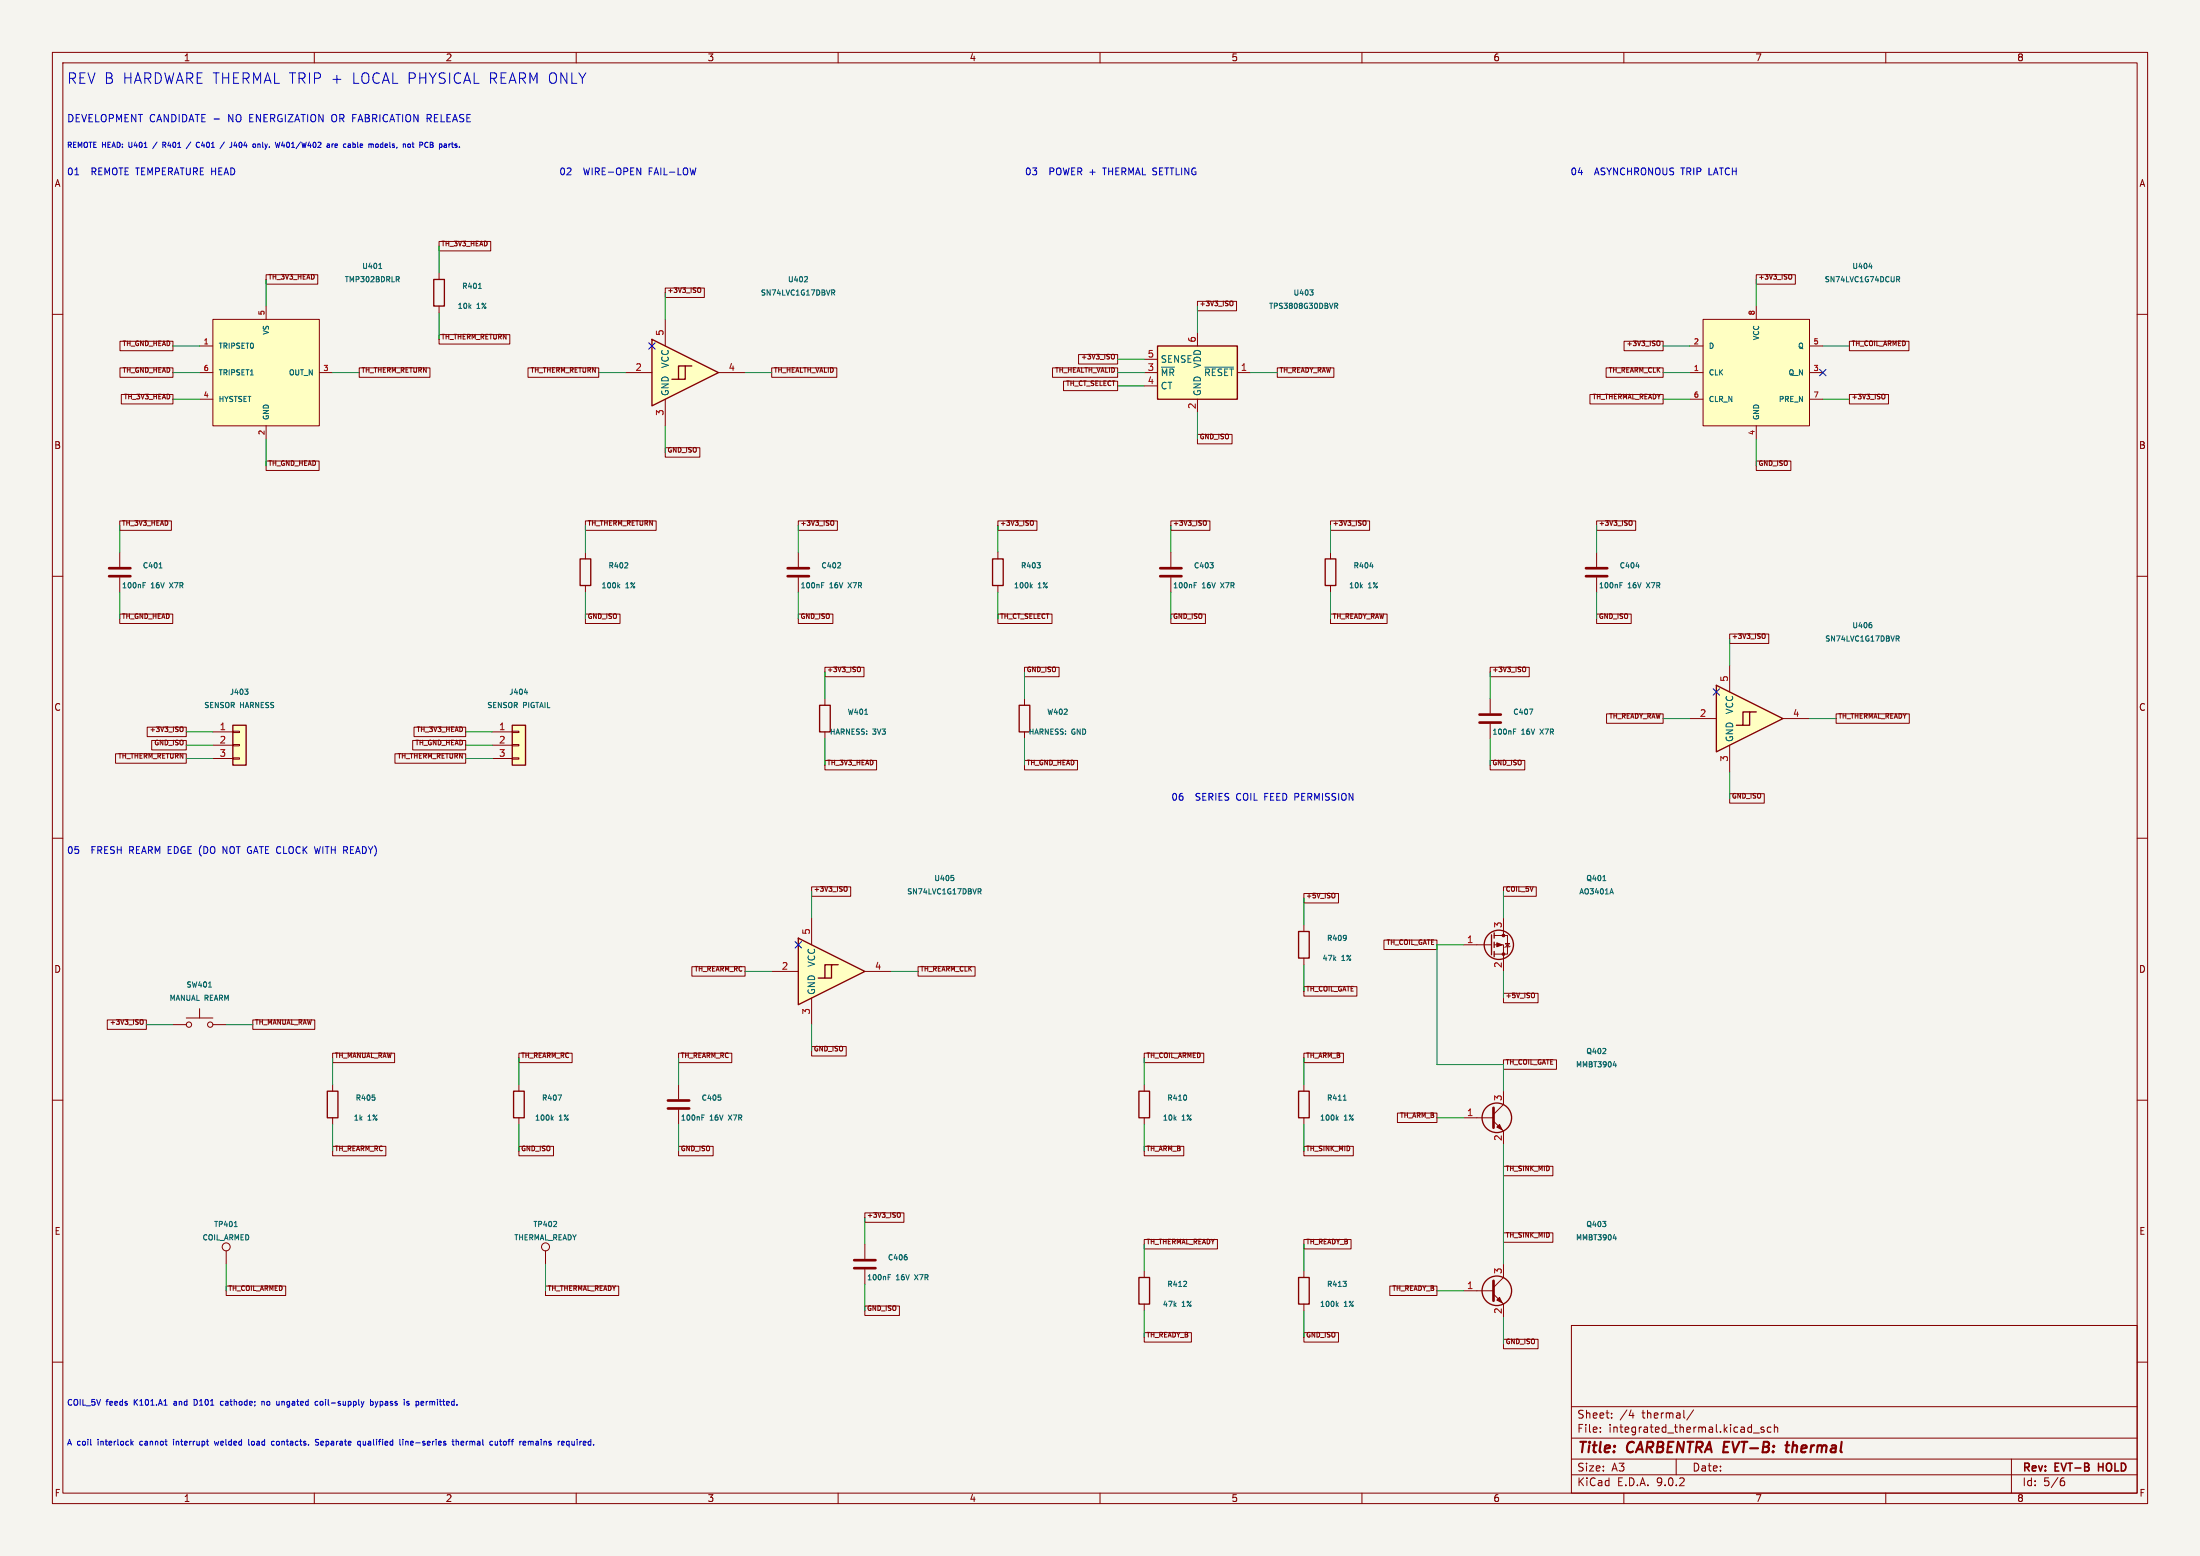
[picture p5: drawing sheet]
<svg xmlns="http://www.w3.org/2000/svg" width="420mm" height="297mm" viewBox="0 0 420 297" stroke-linecap="round" stroke-linejoin="round" font-family="sans-serif">
<path d="M0 0h420v297h-420z" fill="#f5f4ef" stroke="#f5f4ef" stroke-width=".19"/>
<g fill="none" stroke="#840000" stroke-width=".19">
<path d="M10 10h400v277h-400zM12 12h396v273h-396zM60 10v2M110 10v2M160 10v2M210 10v2M260 10v2M310 10v2M360 10v2M10 60h2M408 60h2M10 110h2"/>
<path d="M223.5 105.4v2.8M223.5 110.2v2.8M408 110h2M10 160h2M408 160h2M10 210h2M408 210h2M300 253h108v32h-108zM10 260h2M300 278.5h108M300 274.5h108M300 268.5h108"/>
<path d="M305.5 273.2v.2M305.5 272.5v.1M307.7 270.5v.2M307.7 269.8v.1M311 270.2h.9M311.7 269.7v1M320 278.5v3M323.3 269.1l-1.3 1.9M334.7 273.5h1.2M336.7 272.5l-.3-.1-.2 .2v.2l.5 .2v.3h-.5M338.1 272.5l-.4-.1-.3 .3 .1 .6h.6M338.7 272.5l.2-.1 .4 .1 .1 .9"/>
<path d="M338.7 271.9v1.5M384 278.5v6.5M408 260h2M60 285v2M110 285v2M160 285v2M210 285v2M260 285v2M300 281.5h108M310 285v2M360 285v2M393.6 282.7h.4l.2 .2-.1 .5-.5 .2"/>
<path d="M394 282.1l-.4 .1"/>
</g>
<path d="M400.6 279.3v1.5M400.6 280h.9" fill="none" stroke="#840000" stroke-width=".3"/>
<path d="M340.8 275.9h.8M341.2 275.2l-.2 1.7 .1 .2 .3 .1" fill="none" stroke="#840000" stroke-width=".4"/>
<path d="M221.5 108.5h4.1M221.5 110h4.1" fill="none" stroke="#840000" stroke-width=".51"/>
<path d="M228 111.7h.3M228 111.2h.4M231 107.4h.6l-.3 .4M231.6 107.9v.4" fill="none" stroke="#006464" stroke-width=".19"/>
<g fill="#ffffc2">
<path d="M124.5 64.8l12.7 6.3-12.7 6.4z"/>
<path d="M129.5 69.9v2.5h-1.2l2.5-2.5z"/>
<path d="M130.8 69.9h1.3l-2.6 2.5h1.3z"/>
</g>
<g fill="none" stroke="#840000" stroke-width=".25">
<path d="M124.5 64.8l12.7 6.3-12.7 6.4zM130.8 69.9h-1.3v2.5h-1.2M132.1 69.9h-1.3v2.5h-1.3M110.7 106.7h2.1v5.1h-2.1zM189.5 106.7h2v5.1h-2zM253 106.7h2v5.1h-2zM247.9 177.8h2v5.1h-2zM284.7 178.4v3.8M285.2 178.1v1M285.2 179.8v1M285.2 181.6v1"/>
<circle cx="286.1" cy="180.3" r="2.79"/>
<circle cx="285.7" cy="213.4" r="2.82"/>
<circle cx="285.7" cy="246.4" r="2.82"/>
</g>
<g fill="none" stroke="#840000" stroke-width=".19">
<path d="M119.4 71.1h5.1M127 61v5M127 76.2v5.1M137.2 71.1h5M111.8 105.4v1.3M111.8 111.8v1.2M152.4 105.4v2.8M152.4 110.2v2.8M190.5 105.4v1.3M190.5 111.8v1.2M254 105.4v1.3M254 111.8v1.2"/>
<path d="M284.5 133.4v2.7M284.5 138.2v2.8M248.9 176.5v1.3M285.2 178.6h2.6v3.5h-2.6M287 175.3v3.3M248.9 182.9v1.3M279.4 180.3h5.3M285.2 180.3h1.8v5.1M287.4 180.1h.8l-.4 .6zM288.3 180.6l-1 .2M279.4 213.4h5.7M285.1 214l1.9 1.9v2.5"/>
<path d="M287 208.3v2.5l-1.9 1.9M165.1 237.5v2.8M165.1 242.3v2.8M279.4 246.4h5.7M285.1 247l1.9 1.9v2.6M287 241.3v2.5l-1.9 1.9"/>
</g>
<g fill="none" stroke="#006464" stroke-width=".19">
<path d="M154.1 52.8v.4l-.6 .6h.7M158.8 55.3h.4l.2 .2-.1 .3-.5 .1M159 55.9l.4 .4M118 111.8l.3 .4M118.3 111.5l-.4 .4M119.2 108.4h.6M119.8 107.5v.3M156.8 111.7h.4M156.8 111.2h.5M159.9 108.4h.6M160.4 107.5v.3M196.8 111.8l.3 .4"/>
<path d="M197.1 111.5l-.4 .4M198 107.4h.6l-.3 .4M198.5 107.9v.4M261.5 108.1h.6M288.9 139.6h.4M288.9 139.2h.5M291.9 135.3h.7l-.4 1M257 178.6v.7M257 179h.1M306 168.1h.6M307.4 170.3h.5M307.7 169.6l.3 1"/>
<path d="M305.9 201.1h.7M306.5 200.2v.3M308 203.3h.6M308.4 203v.7M173.1 240v.4M308 236.3h.6M308.4 236v.7M169.5 243.8h.4M169.5 243.3h.5"/>
</g>
<path d="M150.4 108.5h4M150.4 110h4M282.4 136.4h4.1M282.4 137.9h4.1M285.1 211.5v3.8M163.1 240.5h4M163.1 242.1h4M285.1 244.5v3.8" fill="none" stroke="#840000" stroke-width=".51"/>
<g fill="#840000" stroke="#840000" stroke-width=".19">
<path d="M285.7 248.2l.6-.6 .5 1.1z"/>
<path d="M285.7 215.1l.6-.5 .5 1z"/>
<path d="M285.7 180l1.1 .3-1.1 .4z"/>
<circle cx="287" cy="178.6" r=".25"/>
<circle cx="287" cy="182.1" r=".25"/>
</g>
<path d="M221 66h15.2v10.2h-15.2z" fill="#ffffc2"/>
<path d="M221 66h15.2v10.2h-15.2z" fill="none" stroke="#840000" stroke-width=".25"/>
<path d="M218.4 68.6h2.6M218.4 71.1h2.6M218.4 73.7h2.6M228.6 63.5v2.5M228.6 76.2v2.5M236.2 71.1h2.6" fill="none" stroke="#840000" stroke-width=".19"/>
<path d="M250.1 55.3h.6l-.4 .4M250.6 55.8v.5M254.8 57.9h.4l.2 .2-.1 .3h-.5M255 58.4l.4 .5M230 70.1h5.5" fill="none" stroke="#006464" stroke-width=".19"/>
<path d="M97.8 138.4h2.5v7.7h-2.5z" fill="#ffffc2"/>
<path d="M97.8 138.4h2.5v7.7h-2.5z" fill="none" stroke="#840000" stroke-width=".25"/>
<path d="M94 139.7h3.8M97.8 139.6h1.3v.2h-1.3zM94 142.2h3.8M94 144.8h3.8M97.8 142.1h1.3v.3h-1.3zM97.8 144.7h1.3v.2h-1.3z" fill="none" stroke="#840000" stroke-width=".19"/>
<path d="M100.1 132.2h.6M100.6 131.9v.6" fill="none" stroke="#006464" stroke-width=".19"/>
<g fill="#ffffc2">
<path d="M152.4 179.1l12.7 6.3-12.7 6.4z"/>
<path d="M157.5 184.2h1.2l-2.5 2.5h1.3z"/>
<path d="M158.7 184.2h1.3l-2.5 2.5h1.2z"/>
</g>
<path d="M156.5 134.6h2v5.1h-2zM194.6 134.6h2v5.1h-2zM152.4 179.1l12.7 6.3-12.7 6.4zM158.7 184.2h-1.2v2.5h-1.3M160 184.2h-1.3v2.5h-1.2" fill="none" stroke="#840000" stroke-width=".25"/>
<g fill="none" stroke="#840000" stroke-width=".19">
<path d="M157.5 133.4v1.2M157.5 139.7v1.3M195.6 133.4v1.2M195.6 139.7v1.3M154.9 175.3v5M33 195.6h2.6M35.6 194.3h5M38.1 192.5v1.8M40.6 195.6h2.6M147.3 185.4h5.1M154.9 190.5v5.1M165.1 185.4h5.1"/>
<path d="M43.2 238.8v2.5"/>
<circle cx="36.1" cy="195.6" r=".51"/>
<circle cx="40.1" cy="195.6" r=".51"/>
<circle cx="43.2" cy="238" r=".76"/>
</g>
<path d="M165.1 136.3h.5M181.6 167.1h.5M182 167.5v.5M186.7 169.6h.4l.2 .2-.1 .3-.5 .1M187 170.2l.3 .4M39.8 188.4h.6M44.7 234.1h.6" fill="none" stroke="#006464" stroke-width=".19"/>
<path d="M325.1 61h20.3v20.3h-20.3z" fill="#ffffc2"/>
<g fill="none" stroke="#840000" stroke-width=".19">
<path d="M335.3 58.4v2.6M322.6 66h2.5M322.6 71.1h2.5M322.6 76.2h2.5M325.1 61h20.3v20.3h-20.3zM345.4 66h2.6M345.4 71.1h2.6M345.4 76.2h2.6M335.3 81.3v2.5M304.8 105.4v2.8M304.8 110.2v2.8M99.1 207v1.3"/>
<path d="M99.1 213.4v1.2M129.5 207v2.8M129.5 211.8v2.8M104.1 238.8v2.5"/>
<circle cx="104.1" cy="238" r=".76"/>
</g>
<g fill="none" stroke="#006464" stroke-width=".19">
<path d="M356.8 50.9h.6M362.1 52.8h.4l.1 .2v.3h-.5M362.3 53.3l.3 .5M309.2 111.7h.4M309.2 111.2h.5M312.3 108.1h.6M105.3 213.4l.3 .4M105.6 213.1l-.4 .4M106.5 209h.7l-.4 1M134 213.3h.3M134 212.8h.5M137.6 209.5v.4"/>
<path d="M105.6 234.1h.7M106.2 233.2v.4"/>
</g>
<path d="M98 208.3h2.1v5.1h-2.1z" fill="none" stroke="#840000" stroke-width=".25"/>
<path d="M302.8 108.5h4M302.8 110h4M127.5 210.1h4.1M127.5 211.6h4.1" fill="none" stroke="#840000" stroke-width=".51"/>
<g fill="#ffffc2">
<path d="M327.7 130.8l12.7 6.4-12.7 6.3z"/>
<path d="M332.7 135.9h1.3l-2.5 2.5h1.2z"/>
<path d="M334 135.9v2.5h-1.3l2.6-2.5z"/>
</g>
<path d="M327.7 130.8l12.7 6.4-12.7 6.3zM334 135.9h-1.3v2.5h-1.2M335.3 135.9h-1.3v2.5h-1.3M62.5 208.3h2v5.1h-2zM217.4 243.8h2.1v5.1h-2.1z" fill="none" stroke="#840000" stroke-width=".25"/>
<path d="M22.9 105.4v2.8M22.9 110.2v2.8M322.6 137.2h5.1M330.2 127v5.1M340.4 137.2h5M330.2 142.2v5.1M63.5 207v1.3M63.5 213.4v1.2M218.4 242.6v1.2M218.4 248.9v1.3" fill="none" stroke="#840000" stroke-width=".19"/>
<path d="M27.3 111.7h.3M27.3 111.2h.5M30.4 108.4h.5M357.3 119.3v.5M362 121.4h.4l.2 .2-.1 .3h-.5M362.2 121.9l.4 .5M71.5 209.5v.4M225.9 245.6h.6M226.5 244.7v.3" fill="none" stroke="#006464" stroke-width=".19"/>
<path d="M20.8 108.5h4.1M20.8 110h4.1" fill="none" stroke="#840000" stroke-width=".51"/>
<path d="M40.6 61h20.4v20.3h-20.4z" fill="#ffffc2"/>
<g fill="none" stroke="#840000" stroke-width=".19">
<path d="M50.8 58.4v2.6M83.8 52.1v1.2M83.8 58.4v1.3M38.1 66h2.5M38.1 71.1h2.5M38.1 76.2h2.5M40.6 61h20.4v20.3h-20.4zM61 71.1h2.5M50.8 81.3v2.5M248.9 207v1.3M248.9 213.4v1.2M248.9 242.6v1.2"/>
<path d="M248.9 248.9v1.3"/>
</g>
<path d="M72.3 51.3h.6M72.5 50.4l.1-.1v1M75.9 53.3l.3 .5M76.1 52.8v.5M91.3 55.1h.6M255.2 213.4l.3 .4M255.5 213.1l-.4 .4M256.4 210h.6M255.2 249l.3 .4M255.5 248.7l-.4 .4M256.4 244.6h.6l-.3 .3M257 245v.5" fill="none" stroke="#006464" stroke-width=".19"/>
<path d="M82.8 53.3h2v5.1h-2zM247.9 208.3h2v5.1h-2zM247.9 243.8h2v5.1h-2z" fill="none" stroke="#840000" stroke-width=".25"/>
<path d="M44.4 138.4h2.6v7.7h-2.6z" fill="#ffffc2"/>
<path d="M44.4 138.4h2.6v7.7h-2.6zM217.4 208.3h2.1v5.1h-2.1z" fill="none" stroke="#840000" stroke-width=".25"/>
<g fill="none" stroke="#840000" stroke-width=".19">
<path d="M50.8 52.4h9.9v1.8h-9.9zM83.8 46.1h9.9v1.8h-9.9zM127 55h7.5v1.8h-7.5zM133.4 54.9l.3 .1 .1 .2-.1 .5-.3 .1M228.6 57.5h7.5v1.8h-7.5zM235 57.5h.3l.1 .3-.1 .4-.3 .2M335.3 52.4h7.4v1.8h-7.4zM341.7 52.4h.2l.2 .3-.1 .5-.3 .1M22.9 65.1h10.1v1.8h-10.1zM22.9 70.2h10.1v1.8h-10.1zM23.2 75.3h9.8v1.8h-9.8zM68.6 70.2h13.5v1.8h-13.5z"/>
<path d="M83.8 63.9h13.5v1.8h-13.5zM100.8 70.2h13.5v1.8h-13.5zM147.3 70.2h12.5v1.8h-12.5zM200.9 70.2h12.5v1.8h-12.5zM203 72.8h10.4v1.8h-10.4zM205.9 67.7h7.5v1.8h-7.5zM212.4 67.6l.2 .1 .2 .2-.1 .5-.3 .1M243.8 70.2h10.8v1.8h-10.8zM303.5 75.3h14v1.8h-14zM306.6 70.2h10.9v1.8h-10.9zM310 65.1h7.5v1.8h-7.5zM316.5 65.1h.3l.1 .3-.1 .5-.3 .1"/>
<path d="M353.1 75.3h7.4v1.8h-7.4zM353.1 65.1h11.3v1.8h-11.3zM359.5 75.2l.2 .1 .1 .2v.5l-.3 .1M22.9 99.4h9.8v1.8h-9.8zM50.8 88h10.1v1.8h-10.1zM111.8 99.4h13.5v1.8h-13.5zM127 85.5h6.6v1.8h-6.6zM152.4 99.4h7.5v1.8h-7.5zM158.8 99.4h.3l.1 .3-.1 .4-.3 .2M190.5 99.4h7.5v1.8h-7.5zM196.9 99.4h.3l.1 .3-.1 .4-.3 .2M223.5 99.4h7.5v1.8h-7.5z"/>
<path d="M228.6 82.9h6.6v1.8h-6.6zM229.9 99.4h.3l.1 .3v.4l-.4 .2M254 99.4h7.5v1.8h-7.5zM260.4 99.4h.3l.1 .3-.1 .4-.3 .2M304.8 99.4h7.5v1.8h-7.5zM311.2 99.4h.3l.1 .3-.1 .4-.3 .2M335.3 88h6.6v1.8h-6.6zM22.9 117.2h10.1v1.8h-10.1zM111.8 117.2h6.6v1.8h-6.6zM152.4 117.2h6.6v1.8h-6.6zM190.5 117.2h10.3v1.8h-10.3zM223.5 117.2h6.6v1.8h-6.6z"/>
<path d="M254 117.2h10.8v1.8h-10.8zM304.8 117.2h6.6v1.8h-6.6zM28.1 138.8h7.5v1.8h-7.5zM34.6 138.7l.2 .1 .2 .2-.1 .5-.3 .1M40.6 139.7h3.8M44.4 139.6h1.3v.2h-1.3zM79 138.8h9.9v1.8h-9.9zM157.5 127.4h7.4v1.8h-7.4zM163.9 127.3l.2 .1 .2 .2-.1 .5-.3 .1M195.6 127.4h6.6v1.8h-6.6zM284.5 127.4h7.4v1.8h-7.4zM290.9 127.3l.2 .1 .2 .2-.1 .5-.3 .1"/>
<path d="M306.7 136.3h10.8v1.8h-10.8zM330.2 121h7.5v1.8h-7.5zM336.6 121h.3l.1 .3-.1 .4-.3 .2M350.5 136.3h14v1.8h-14zM22.1 143.9h13.5v1.8h-13.5zM29 141.3h6.6v1.8h-6.6zM40.6 142.2h3.8M40.6 144.8h3.8M44.4 142.1h1.3v.3h-1.3zM44.4 144.7h1.3v.2h-1.3zM75.4 143.9h13.5v1.8h-13.5zM78.8 141.3h10.1v1.8h-10.1z"/>
<path d="M157.5 145.1h9.8v1.9h-9.8zM195.6 145.1h10.1v1.9h-10.1zM284.5 145.1h6.6v1.9h-6.6zM330.2 151.5h6.6v1.8h-6.6zM154.9 169.3h7.5v1.8h-7.5zM161.3 169.2l.3 .1 .1 .2v.5l-.4 .1M248.9 170.5h6.6v1.9h-6.6zM254.7 170.5l.1 .3-.1 .6M264.2 179.4h10.1v1.8h-10.1zM287 169.3h6.3v1.8h-6.3zM20.5 194.7h7.4v1.8h-7.4zM26.9 194.6l.3 .1 .1 .2v.5l-.4 .1"/>
<path d="M48.3 194.7h11.8v1.8h-11.8zM132.1 184.5h10.1v1.8h-10.1zM154.9 199.8h6.6v1.8h-6.6zM175.3 184.5h10.8v1.8h-10.8zM248.9 188.3h10.1v1.8h-10.1zM287 189.6h6.6v1.8h-6.6zM292.8 189.6l.1 .2-.1 .6M63.5 201h11.8v1.8h-11.8zM63.5 218.8h10.2v1.8h-10.2zM99.1 201h10.1v1.8h-10.1zM99.1 218.8h6.6v1.8h-6.6zM129.5 201h10.2v1.8h-10.2z"/>
<path d="M129.5 218.8h6.6v1.8h-6.6zM218.4 218.8h7.6v1.8h-7.6zM218.4 201h11.4v1.8h-11.4zM218.4 207v1.3M218.4 213.4v1.2M248.9 218.8h9.5v1.8h-9.5zM248.9 201h7.6v1.8h-7.6zM266.8 212.5h7.5v1.8h-7.5zM287 202.3h10.1v1.8h-10.1zM165.1 231.5h7.5v1.8h-7.5zM171.5 231.5h.3l.1 .3-.1 .4-.3 .2M218.4 236.6h14v1.8h-14z"/>
<path d="M248.9 236.6h9v1.8h-9zM287 235.3h9.5v1.8h-9.5zM287 222.6h9.5v1.8h-9.5zM43.2 245.5h11.3v1.8h-11.3zM104.1 245.5h14v1.8h-14zM165.1 249.3h6.6v1.8h-6.6zM218.4 254.4h9v1.8h-9zM248.9 254.4h6.6v1.8h-6.6zM265.3 245.5h9v1.8h-9zM287 255.6h6.6v1.8h-6.6z"/>
</g>
<path d="M46.7 131.5h.6l-.3 .4M47.1 131.9l.2 .2v.2l-.2 .2M226.5 209.2v.6" fill="none" stroke="#006464" stroke-width=".19"/>
<g fill="none" stroke="#009600" stroke-width=".19">
<path d="M50.8 53.3v5.1M83.8 47v5.1M83.8 59.7v5.1M127 55.9v5.1M228.6 58.4v5.1M335.3 53.3v5.1M33 66h5.1M33 71.1h5.1M33 76.2h5.1M63.5 71.1h5.1M114.3 71.1h5.1M142.2 71.1h5.1"/>
<path d="M213.4 71.1h5M213.4 68.6h5M213.4 73.7h5M228.6 78.7v5.1M238.8 71.1h5M317.5 66h5.1M317.5 71.1h5.1M317.5 76.2h5.1M348 66h5.1M348 76.2h5.1M50.8 83.8v5.1M127 81.3v5.1"/>
<path d="M335.3 83.8v5.1M22.9 100.3v5.1M22.9 113v5.1M111.8 100.3v5.1M111.8 113v5.1M152.4 100.3v5.1M152.4 113v5.1M190.5 100.3v5.1M190.5 113v5.1M223.5 100.3v5.1M223.5 113v5.1M254 100.3v5.1"/>
<path d="M254 113v5.1M304.8 100.3v5.1M304.8 113v5.1M35.6 139.7h5M88.9 139.7h5.1M157.5 128.3v5.1M195.6 128.3v5.1M284.5 128.3v5.1M317.5 137.2h5.1M330.2 121.9v5.1M345.4 137.2h5.1M35.6 144.8h5"/>
<path d="M35.6 142.2h5M88.9 144.8h5.1M88.9 142.2h5.1M157.5 141v5.1M195.6 141v5.1M284.5 141v5.1M330.2 147.3v5.1M154.9 170.2v5.1M248.9 171.5v5M287 170.2v5.1M27.9 195.6h5.1M43.2 195.6h5.1"/>
<path d="M142.2 185.4h5.1M154.9 195.6v5.1M170.2 185.4h5.1M248.9 184.2v5M279.4 180.3h-5.1v22.9h12.7v5.1M287 185.4v5.1M63.5 201.9v5.1M63.5 214.6v5.1M99.1 201.9v5.1M99.1 214.6v5.1M129.5 201.9v5.1M129.5 214.6v5.1"/>
<path d="M218.4 201.9v5.1M218.4 214.6v5.1M248.9 201.9v5.1M248.9 214.6v5.1M274.3 213.4h5.1M287 218.4v22.9M165.1 232.4v5.1M218.4 237.5v5.1M248.9 237.5v5.1M43.2 241.3v5.1M104.1 241.3v5.1M165.1 245.1v5.1"/>
<path d="M218.4 250.2v5.1M248.9 250.2v5.1M274.3 246.4h5.1M287 251.5v5"/>
</g>
<path d="M123.9 65.4l1.2 1.2M125.1 65.4l-1.2 1.2M347.4 70.5l1.2 1.2M348.6 70.5l-1.2 1.2M327.1 131.5l1.2 1.2M328.3 131.5l-1.2 1.2M151.8 179.7l1.2 1.2M153 179.7l-1.2 1.2" fill="none" stroke="#000084" stroke-width=".19"/>
<g fill="none" stroke="#0000c2" stroke-width=".19">
<path d="M14.3 33.4h.7M30 27.1l-.9 1.3M31.1 27.7h.4M31.3 27.7l.4 .4M31.5 27.1h-.4v1M36.4 27.1l-.8 1.3M37.5 27.9l.3 .2 .3-.1M38.1 27.2l-.3-.1-.3 .3M42.8 27.1l-.8 1.3M44.9 27.1l-.2 .7h.6M45.1 27.5v.6M49.2 27.5v.6"/>
<path d="M49.2 27.6l.4-.1 .1 .6M54 27.1l-.2 .7h.6M54.2 27.5v.6M63.4 27.5v.6M63.7 27.5l-.3 .2M63.9 27.8l.5-.1v-.2h-.3l-.2 .1 .1 .5h.4M67.4 27.5h.3l.1 .2v.4h-.4M67.4 27.1v1M72 27.5l.2 .2v.3l-.2 .1M73.1 27.5h-.3l-.2 .2 .1 .4h.4M78.7 27.5h.3M78.8 27.1v.9l.2 .1"/>
<path d="M82.6 27.7v.4M82.6 27.2v.3M86.9 27.8l.4 .2M86.9 27.5h.3M87.3 28l-.4 .1M42.6 162.9v-1.3l.7 1.3M17.4 275.8h.1M25.1 275.4l.3 .4M25.4 275.1l-.4 .4M31.3 268.2h.6M33.1 274.7v.1M33.1 275.1v.7"/>
<path d="M37.3 267.1h-.2v1.1h.2M40.9 275.1l.2 .7 .2-.5M42.5 267.5l-.4 .2v.4l.4 .1M47.5 274.7v1l.1 .1M48.1 275.2l-.1 .1 .1 .5M50 267.6l.4-.1 .1 .7M50 267.5v.7M51.9 275.7l.4 .1M52.3 275.2h-.4M53.3 267.5v.7M53.3 268.1l-.2 .1M60.7 267.5h-.3l-.2 .2 .1 .5h.4"/>
<path d="M60.8 274.8l-.4-.1-.2 .3 .1 .2 .5 .2v.3l-.6 .1M61.3 267.5l-.2 .2v.3l.2 .2M61.4 275.1l-.1 .2v.4l.1 .1M61.8 275.4l-.5 .1M68.5 275.1l.3 .1M68.8 275.8h-.3M68.8 275.1v1.1M69.3 275.1v.6l.3 .1M70.7 267.5h.3l.3 .2-.1 .5h-.5M70.7 267.1v1.1M71.6 267.5l.3 .7M71.9 268.2l-.3 .4"/>
<path d="M72.1 267.5l-.2 .7M76.3 274.7v1l.2 .1M76.9 274.7v.1M76.9 275.1v.7M77.4 275.2h.5v.6M77.4 275.1v.7M77.8 267.9h.3v.2l-.3 .1M77.8 267.5h.3M80.7 267.5l.2 .2-.5 .2M80.8 268.2h-.1M86.3 275.1h.4M86.4 274.7v1l.3 .1"/>
<path d="M87.1 275.2h.4v.6M87.1 274.7v1.1M88.4 275.1l-.4 .2 .1 .5h.3M88.5 275.4l-.5 .1M94.5 275.1l.1 .7 .4-.1M95 275.1v.7M95.4 275.1h.4M95.5 274.7v1l.2 .1M100.2 275.1l.2 .3-.5 .1M100.3 275.8h-.1M100.9 275.2l.3-.1 .1 .2M100.9 275.1v.7"/>
<path d="M101.3 275.3v.5M101.6 275.1l-.3 .2M108.7 275.2l-.4-.1-.2 .2 .1 .5h.5M108.7 275.1v1.1"/>
</g>
<g font-size="2.8" fill="#0000c2">
<text x="12.7" y="16.2">REV B HARDWARE THERMAL TRIP +</text>
<text x="67.3" y="16.2">LOCAL PHYSICAL REARM ONLY</text>
</g>
<g font-size="2.8" fill="#840000">
<text x="301" y="277.9">Title:</text>
<text x="310.6" y="277.9">CARBENTRA EVT-B:</text>
<text x="342.6" y="277.9">thermal</text>
</g>
<g font-size="2.1" fill="#840000">
<text x="301" y="273.7">File:</text>
<text x="301" y="271">Sheet:</text>
<text x="307.1" y="273.7">integrated_thermal.kicad_sch</text>
<text x="309.2" y="271">/4</text>
<text x="313.5" y="271">thermal/</text>
<text x="301" y="281.1">Size:</text>
<text x="307.6" y="281.1">A3</text>
<text x="323" y="281.1">Date:</text>
<text x="386" y="281.3">Rev:</text>
<text x="392.4" y="281.3">EVT-B</text>
<text x="401.3" y="281.3">HOLD</text>
<text x="301" y="283.9">KiCad</text>
<text x="308.7" y="283.9">E.D.A.</text>
<text x="316.3" y="283.9">9.0.2</text>
<text x="386" y="283.9">Id:</text>
<text x="390.1" y="283.9">5/6</text>
</g>
<g font-size="1.9" fill="#0000c2">
<text x="12.7" y="23.5">DEVELOPMENT CANDIDATE -</text>
<text x="43.8" y="23.5">NO ENERGIZATION OR FABRICATION RELEASE</text>
</g>
<g font-size="1.8" fill="#840000">
<text x="35" y="11.9">1</text>
<text x="85" y="11.9">2</text>
<text x="135" y="11.9">3</text>
<text x="185" y="11.9">4</text>
<text x="235" y="11.9">5</text>
<text x="285" y="11.9">6</text>
<text x="335" y="11.9">7</text>
<text x="385" y="11.9">8</text>
<text x="10.3" y="35.9">A</text>
<text x="408.3" y="35.9">A</text>
<text x="10.3" y="85.9">B</text>
<text x="408.2" y="85.9">B</text>
<text x="10.3" y="135.9">C</text>
<text x="408.2" y="135.9">C</text>
<text x="10.3" y="185.9">D</text>
<text x="408.2" y="185.9">D</text>
<text x="10.3" y="235.9">E</text>
<text x="408.3" y="235.9">E</text>
<text x="10.3" y="285.9">F</text>
<text x="35" y="286.9">1</text>
<text x="85" y="286.9">2</text>
<text x="135" y="286.9">3</text>
<text x="185" y="286.9">4</text>
<text x="235" y="286.9">5</text>
<text x="285" y="286.9">6</text>
<text x="335" y="286.9">7</text>
<text x="385" y="286.9">8</text>
<text x="408.3" y="285.9">F</text>
</g>
<g font-size="1.8" fill="#0000c2">
<text x="12.7" y="33.6">01</text>
<text x="17.6" y="33.6">REMOTE TEMPERATURE HEAD</text>
<text x="106.7" y="33.6">02</text>
<text x="111.5" y="33.6">WIRE-OPEN</text>
<text x="124.1" y="33.6">FAIL-LOW</text>
<text x="195.6" y="33.6">03</text>
<text x="200.4" y="33.6">POWER +</text>
<text x="211" y="33.6">THERMAL SETTLING</text>
<text x="299.7" y="33.6">04</text>
<text x="304.6" y="33.6">ASYNCHRONOUS TRIP</text>
<text x="326.6" y="33.6">LATCH</text>
<text x="223.5" y="153">06</text>
<text x="228.4" y="153">SERIES</text>
<text x="236.3" y="153">COIL</text>
<text x="241.8" y="153">FEED PERMISSION</text>
<text x="12.7" y="163.2">05</text>
<text x="17.6" y="163.2">FRESH REARM EDGE (DO</text>
<text x="43.4" y="163.2">NOT GATE CLOCK WITH READY)</text>
</g>
<g font-size="1.8" fill="#a90000">
<text x="126.7" y="64.2" transform="rotate(-90 126.7 64.2)">5</text>
<text x="228.3" y="65.5" transform="rotate(-90 228.3 65.5)">6</text>
<text x="121.2" y="70.9">2</text>
<text x="139" y="70.9">4</text>
<text x="219" y="68.3">5</text>
<text x="219" y="70.9">3</text>
<text x="236.8" y="70.9">1</text>
<text x="219" y="73.4">4</text>
<text x="126.7" y="79.4" transform="rotate(-90 126.7 79.4)">3</text>
<text x="228.3" y="78.2" transform="rotate(-90 228.3 78.2)">2</text>
<text x="329.9" y="130.2" transform="rotate(-90 329.9 130.2)">5</text>
<text x="324.4" y="136.9">2</text>
<text x="342.2" y="136.9">4</text>
<text x="41.8" y="139.4">1</text>
<text x="41.8" y="142">2</text>
<text x="95.2" y="139.4">1</text>
<text x="95.2" y="142">2</text>
<text x="41.8" y="144.5">3</text>
<text x="95.2" y="144.5">3</text>
<text x="329.9" y="145.5" transform="rotate(-90 329.9 145.5)">3</text>
<text x="154.7" y="178.5" transform="rotate(-90 154.7 178.5)">5</text>
<text x="286.8" y="177.2" transform="rotate(-90 286.8 177.2)">3</text>
<text x="149.2" y="185.2">2</text>
<text x="166.9" y="185.2">4</text>
<text x="280" y="180.1">1</text>
<text x="286.8" y="184.9" transform="rotate(-90 286.8 184.9)">2</text>
<text x="154.7" y="193.7" transform="rotate(-90 154.7 193.7)">3</text>
<text x="280" y="213.1">1</text>
<text x="286.8" y="210.3" transform="rotate(-90 286.8 210.3)">3</text>
<text x="286.8" y="217.9" transform="rotate(-90 286.8 217.9)">2</text>
<text x="286.8" y="243.3" transform="rotate(-90 286.8 243.3)">3</text>
<text x="280" y="246.1">1</text>
<text x="286.8" y="250.9" transform="rotate(-90 286.8 250.9)">2</text>
</g>
<g font-size="1.8" fill="#006464">
<text x="127.9" y="70.4" transform="rotate(-90 127.9 70.4)">VCC</text>
<text x="221.5" y="69.4">SENSE</text>
<text x="221.5" y="72">~{MR}</text>
<text x="229.5" y="70.4" transform="rotate(-90 229.5 70.4)">VDD</text>
<text x="229.8" y="72">~{RESET}</text>
<text x="127.9" y="75.7" transform="rotate(-90 127.9 75.7)">GND</text>
<text x="221.5" y="74.5">CT</text>
<text x="229.5" y="75.7" transform="rotate(-90 229.5 75.7)">GND</text>
<text x="331.1" y="136.4" transform="rotate(-90 331.1 136.4)">VCC</text>
<text x="331.1" y="141.7" transform="rotate(-90 331.1 141.7)">GND</text>
<text x="155.8" y="184.7" transform="rotate(-90 155.8 184.7)">VCC</text>
<text x="155.8" y="190" transform="rotate(-90 155.8 190)">GND</text>
</g>
<g font-size="1.5" fill="#0000c2">
<text x="12.7" y="268.5">COIL_5V</text>
<text x="20.3" y="268.5">feeds</text>
<text x="25.7" y="268.5">K101.A1</text>
<text x="33.6" y="268.5">and</text>
<text x="37.6" y="268.5">D101</text>
<text x="43" y="268.5">cathode;</text>
<text x="51.1" y="268.5">no</text>
<text x="54.1" y="268.5">ungated</text>
<text x="61.7" y="268.5">coil-supply</text>
<text x="72.5" y="268.5">bypass</text>
<text x="79.2" y="268.5">is</text>
<text x="81.7" y="268.5">permitted.</text>
<text x="12.7" y="276.1">A coil</text>
<text x="18.8" y="276.1">interlock</text>
<text x="27.1" y="276.1">cannot</text>
<text x="33.7" y="276.1">interrupt</text>
<text x="41.9" y="276.1">welded</text>
<text x="48.5" y="276.1">load</text>
<text x="53.2" y="276.1">contacts.</text>
<text x="61.8" y="276.1">Separate</text>
<text x="70.1" y="276.1">qualified</text>
<text x="78.3" y="276.1">line-series</text>
<text x="88.7" y="276.1">thermal</text>
<text x="96.1" y="276.1">cutoff</text>
<text x="102" y="276.1">remains</text>
<text x="109.5" y="276.1">required.</text>
</g>
<g font-size="1.4" fill="#0000c2">
<text x="12.7" y="28.4">REMOTE HEAD:</text>
<text x="24.8" y="28.4">U401</text>
<text x="31.8" y="28.4">R401</text>
<text x="36.7" y="28.4">/</text>
<text x="38.7" y="28.4">C401</text>
<text x="43.6" y="28.4">/</text>
<text x="45.7" y="28.4">J404</text>
<text x="50.3" y="28.4">only.</text>
<text x="54.9" y="28.4">W401/W402</text>
<text x="65" y="28.4">are</text>
<text x="68.4" y="28.4">cable</text>
<text x="73.4" y="28.4">models,</text>
<text x="80.3" y="28.4">not</text>
<text x="83.7" y="28.4">PCB</text>
<text x="87.7" y="28.4">parts.</text>
</g>
<g font-size="1.4" fill="#006464">
<text x="69" y="51.5">U401</text>
<text x="353.5" y="51.5">U404</text>
<text x="65.7" y="54.1">TMP302BDRLR</text>
<text x="87.3" y="59.1">10k</text>
<text x="88.1" y="55.3">R401</text>
<text x="91" y="59.1">1%</text>
<text x="145.1" y="56.6">SN74LVC1G17DBVR</text>
<text x="150.3" y="54.1">U402</text>
<text x="242.1" y="59.1">TPS3808G30DBVR</text>
<text x="246.8" y="56.6">U403</text>
<text x="348.2" y="54.1">SN74LVC1G74DCUR</text>
<text x="51.5" y="64" transform="rotate(-90 51.5 64)">VS</text>
<text x="336" y="65.1" transform="rotate(-90 336 65.1)">VCC</text>
<text x="41.7" y="66.8">TRIPSET0</text>
<text x="41.7" y="71.8">TRIPSET1</text>
<text x="55" y="71.8">OUT_N</text>
<text x="326.1" y="66.8">D</text>
<text x="326.1" y="71.8">CLK</text>
<text x="341.3" y="71.8">Q_N</text>
<text x="343.1" y="66.8">Q</text>
<text x="41.7" y="76.9">HYSTSET</text>
<text x="326.1" y="76.9">CLR_N</text>
<text x="339.5" y="76.9">PRE_N</text>
<text x="51.5" y="80.3" transform="rotate(-90 51.5 80.3)">GND</text>
<text x="336" y="80.3" transform="rotate(-90 336 80.3)">GND</text>
<text x="23.2" y="112.5">100nF</text>
<text x="27.2" y="108.7">C401</text>
<text x="28.8" y="112.5">16V</text>
<text x="32.6" y="112.5">X7R</text>
<text x="114.7" y="112.5">100k</text>
<text x="116.1" y="108.7">R402</text>
<text x="119.4" y="112.5">1%</text>
<text x="152.7" y="112.5">100nF</text>
<text x="156.7" y="108.7">C402</text>
<text x="158.4" y="112.5">16V</text>
<text x="162.1" y="112.5">X7R</text>
<text x="193.5" y="112.5">100k</text>
<text x="194.8" y="108.7">R403</text>
<text x="198.1" y="112.5">1%</text>
<text x="223.8" y="112.5">100nF</text>
<text x="227.8" y="108.7">C403</text>
<text x="229.5" y="112.5">16V</text>
<text x="233.3" y="112.5">X7R</text>
<text x="257.4" y="112.5">10k</text>
<text x="258.3" y="108.7">R404</text>
<text x="261.2" y="112.5">1%</text>
<text x="305.1" y="112.5">100nF</text>
<text x="309.1" y="108.7">C404</text>
<text x="310.8" y="112.5">16V</text>
<text x="314.5" y="112.5">X7R</text>
<text x="348.3" y="122.6">SN74LVC1G17DBVR</text>
<text x="353.5" y="120.1">U406</text>
<text x="38.9" y="135.3">SENSOR</text>
<text x="43.8" y="132.8">J403</text>
<text x="45.8" y="135.3">HARNESS</text>
<text x="92.9" y="135.3">SENSOR</text>
<text x="97.1" y="132.8">J404</text>
<text x="99.8" y="135.3">PIGTAIL</text>
<text x="161.7" y="136.6">W401</text>
<text x="199.8" y="136.6">W402</text>
<text x="288.8" y="136.6">C407</text>
<text x="158.3" y="140.4">HARNESS:</text>
<text x="166.6" y="140.4">3V3</text>
<text x="196.3" y="140.4">HARNESS:</text>
<text x="204.5" y="140.4">GND</text>
<text x="284.8" y="140.4">100nF</text>
<text x="290.4" y="140.4">16V</text>
<text x="294.2" y="140.4">X7R</text>
<text x="173.1" y="170.9">SN74LVC1G17DBVR</text>
<text x="178.3" y="168.4">U405</text>
<text x="301.4" y="170.9">AO3401A</text>
<text x="302.7" y="168.4">Q401</text>
<text x="253.2" y="179.8">R409</text>
<text x="252.4" y="183.6">47k</text>
<text x="256.1" y="183.6">1%</text>
<text x="32.3" y="191.2">MANUAL</text>
<text x="35.5" y="188.7">SW401</text>
<text x="39" y="191.2">REARM</text>
<text x="300.7" y="203.9">MMBT3904</text>
<text x="302.7" y="201.4">Q402</text>
<text x="67.4" y="214.1">1k</text>
<text x="67.8" y="210.3">R405</text>
<text x="70.2" y="214.1">1%</text>
<text x="102" y="214.1">100k</text>
<text x="103.4" y="210.3">R407</text>
<text x="106.7" y="214.1">1%</text>
<text x="129.9" y="214.1">100nF</text>
<text x="133.8" y="210.3">C405</text>
<text x="135.5" y="214.1">16V</text>
<text x="139.3" y="214.1">X7R</text>
<text x="221.9" y="214.1">10k</text>
<text x="222.7" y="210.3">R410</text>
<text x="225.6" y="214.1">1%</text>
<text x="251.9" y="214.1">100k</text>
<text x="253.2" y="210.3">R411</text>
<text x="256.6" y="214.1">1%</text>
<text x="38.6" y="236.9">COIL_ARMED</text>
<text x="40.7" y="234.4">TP401</text>
<text x="98.1" y="236.9">THERMAL_READY</text>
<text x="101.7" y="234.4">TP402</text>
<text x="300.7" y="236.9">MMBT3904</text>
<text x="302.7" y="234.4">Q403</text>
<text x="165.4" y="244.6">100nF</text>
<text x="169.4" y="240.8">C406</text>
<text x="171.1" y="244.6">16V</text>
<text x="174.8" y="244.6">X7R</text>
<text x="222.7" y="245.8">R412</text>
<text x="253.2" y="245.8">R413</text>
<text x="221.9" y="249.6">47k</text>
<text x="225.6" y="249.6">1%</text>
<text x="251.9" y="249.6">100k</text>
<text x="256.6" y="249.6">1%</text>
</g>
<g font-size="1.4" fill="#a90000">
<text x="38.8" y="65.8">1</text>
<text x="50.5" y="60.3" transform="rotate(-90 50.5 60.3)">5</text>
<text x="323.2" y="65.8">2</text>
<text x="335" y="60.3" transform="rotate(-90 335 60.3)">8</text>
<text x="346.1" y="65.8">5</text>
<text x="38.8" y="70.9">6</text>
<text x="61.6" y="70.9">3</text>
<text x="323.2" y="70.9">1</text>
<text x="346.1" y="70.9">3</text>
<text x="38.8" y="75.9">4</text>
<text x="323.2" y="75.9">6</text>
<text x="346.1" y="75.9">7</text>
<text x="50.5" y="83.2" transform="rotate(-90 50.5 83.2)">2</text>
<text x="335" y="83.2" transform="rotate(-90 335 83.2)">4</text>
</g>
<g font-size="1.3" fill="#840000">
<text x="84.2" y="47.1">TH_3V3_HEAD</text>
<text x="51.1" y="53.4">TH_3V3_HEAD</text>
<text x="335.6" y="53.4">+3V3_ISO</text>
<text x="127.3" y="55.9">+3V3_ISO</text>
<text x="228.9" y="58.5">+3V3_ISO</text>
<text x="84.2" y="64.8">TH_THERM_RETURN</text>
<text x="23.2" y="66.1">TH_GND_HEAD</text>
<text x="23.2" y="71.2">TH_GND_HEAD</text>
<text x="68.9" y="71.2">TH_THERM_RETURN</text>
<text x="101.1" y="71.2">TH_THERM_RETURN</text>
<text x="147.7" y="71.2">TH_HEALTH_VALID</text>
<text x="201.3" y="71.2">TH_HEALTH_VALID</text>
<text x="206.2" y="68.6">+3V3_ISO</text>
<text x="244.2" y="71.2">TH_READY_RAW</text>
<text x="306.9" y="71.2">TH_REARM_CLK</text>
<text x="310.4" y="66.1">+3V3_ISO</text>
<text x="353.4" y="66.1">TH_COIL_ARMED</text>
<text x="23.5" y="76.3">TH_3V3_HEAD</text>
<text x="203.4" y="73.7">TH_CT_SELECT</text>
<text x="303.9" y="76.3">TH_THERMAL_READY</text>
<text x="353.4" y="76.3">+3V3_ISO</text>
<text x="228.9" y="83.9">GND_ISO</text>
<text x="51.1" y="89">TH_GND_HEAD</text>
<text x="127.3" y="86.4">GND_ISO</text>
<text x="335.6" y="89">GND_ISO</text>
<text x="23.2" y="100.4">TH_3V3_HEAD</text>
<text x="112.1" y="100.4">TH_THERM_RETURN</text>
<text x="152.7" y="100.4">+3V3_ISO</text>
<text x="190.8" y="100.4">+3V3_ISO</text>
<text x="223.9" y="100.4">+3V3_ISO</text>
<text x="254.3" y="100.4">+3V3_ISO</text>
<text x="305.1" y="100.4">+3V3_ISO</text>
<text x="23.2" y="118.2">TH_GND_HEAD</text>
<text x="112.1" y="118.2">GND_ISO</text>
<text x="152.7" y="118.2">GND_ISO</text>
<text x="190.8" y="118.2">TH_CT_SELECT</text>
<text x="223.9" y="118.2">GND_ISO</text>
<text x="254.3" y="118.2">TH_READY_RAW</text>
<text x="305.1" y="118.2">GND_ISO</text>
<text x="330.5" y="122">+3V3_ISO</text>
<text x="157.8" y="128.3">+3V3_ISO</text>
<text x="195.9" y="128.3">GND_ISO</text>
<text x="284.8" y="128.3">+3V3_ISO</text>
<text x="307" y="137.2">TH_READY_RAW</text>
<text x="350.9" y="137.2">TH_THERMAL_READY</text>
<text x="28.4" y="139.8">+3V3_ISO</text>
<text x="29.3" y="142.3">GND_ISO</text>
<text x="79.1" y="142.3">TH_GND_HEAD</text>
<text x="79.4" y="139.8">TH_3V3_HEAD</text>
<text x="22.4" y="144.8">TH_THERM_RETURN</text>
<text x="75.7" y="144.8">TH_THERM_RETURN</text>
<text x="157.8" y="146.1">TH_3V3_HEAD</text>
<text x="195.9" y="146.1">TH_GND_HEAD</text>
<text x="284.8" y="146.1">GND_ISO</text>
<text x="330.5" y="152.5">GND_ISO</text>
<text x="155.3" y="170.2">+3V3_ISO</text>
<text x="249.3" y="171.5">+5V_ISO</text>
<text x="287.4" y="170.2">COIL_5V</text>
<text x="132.4" y="185.5">TH_REARM_RC</text>
<text x="175.6" y="185.5">TH_REARM_CLK</text>
<text x="264.5" y="180.4">TH_COIL_GATE</text>
<text x="249.3" y="189.3">TH_COIL_GATE</text>
<text x="287.4" y="190.6">+5V_ISO</text>
<text x="20.8" y="195.6">+3V3_ISO</text>
<text x="48.6" y="195.6">TH_MANUAL_RAW</text>
<text x="63.8" y="202">TH_MANUAL_RAW</text>
<text x="99.4" y="202">TH_REARM_RC</text>
<text x="129.9" y="202">TH_REARM_RC</text>
<text x="155.3" y="200.7">GND_ISO</text>
<text x="218.8" y="202">TH_COIL_ARMED</text>
<text x="249.3" y="202">TH_ARM_B</text>
<text x="287.4" y="203.3">TH_COIL_GATE</text>
<text x="267.1" y="213.4">TH_ARM_B</text>
<text x="63.8" y="219.8">TH_REARM_RC</text>
<text x="99.4" y="219.8">GND_ISO</text>
<text x="129.9" y="219.8">GND_ISO</text>
<text x="218.8" y="219.8">TH_ARM_B</text>
<text x="249.3" y="219.8">TH_SINK_MID</text>
<text x="287.4" y="223.6">TH_SINK_MID</text>
<text x="165.4" y="232.5">+3V3_ISO</text>
<text x="218.8" y="237.6">TH_THERMAL_READY</text>
<text x="249.3" y="237.6">TH_READY_B</text>
<text x="287.4" y="236.3">TH_SINK_MID</text>
<text x="43.5" y="246.4">TH_COIL_ARMED</text>
<text x="104.5" y="246.4">TH_THERMAL_READY</text>
<text x="165.4" y="250.3">GND_ISO</text>
<text x="265.6" y="246.4">TH_READY_B</text>
<text x="218.8" y="255.3">TH_READY_B</text>
<text x="249.3" y="255.3">GND_ISO</text>
<text x="287.4" y="256.6">GND_ISO</text>
</g>
</svg>
